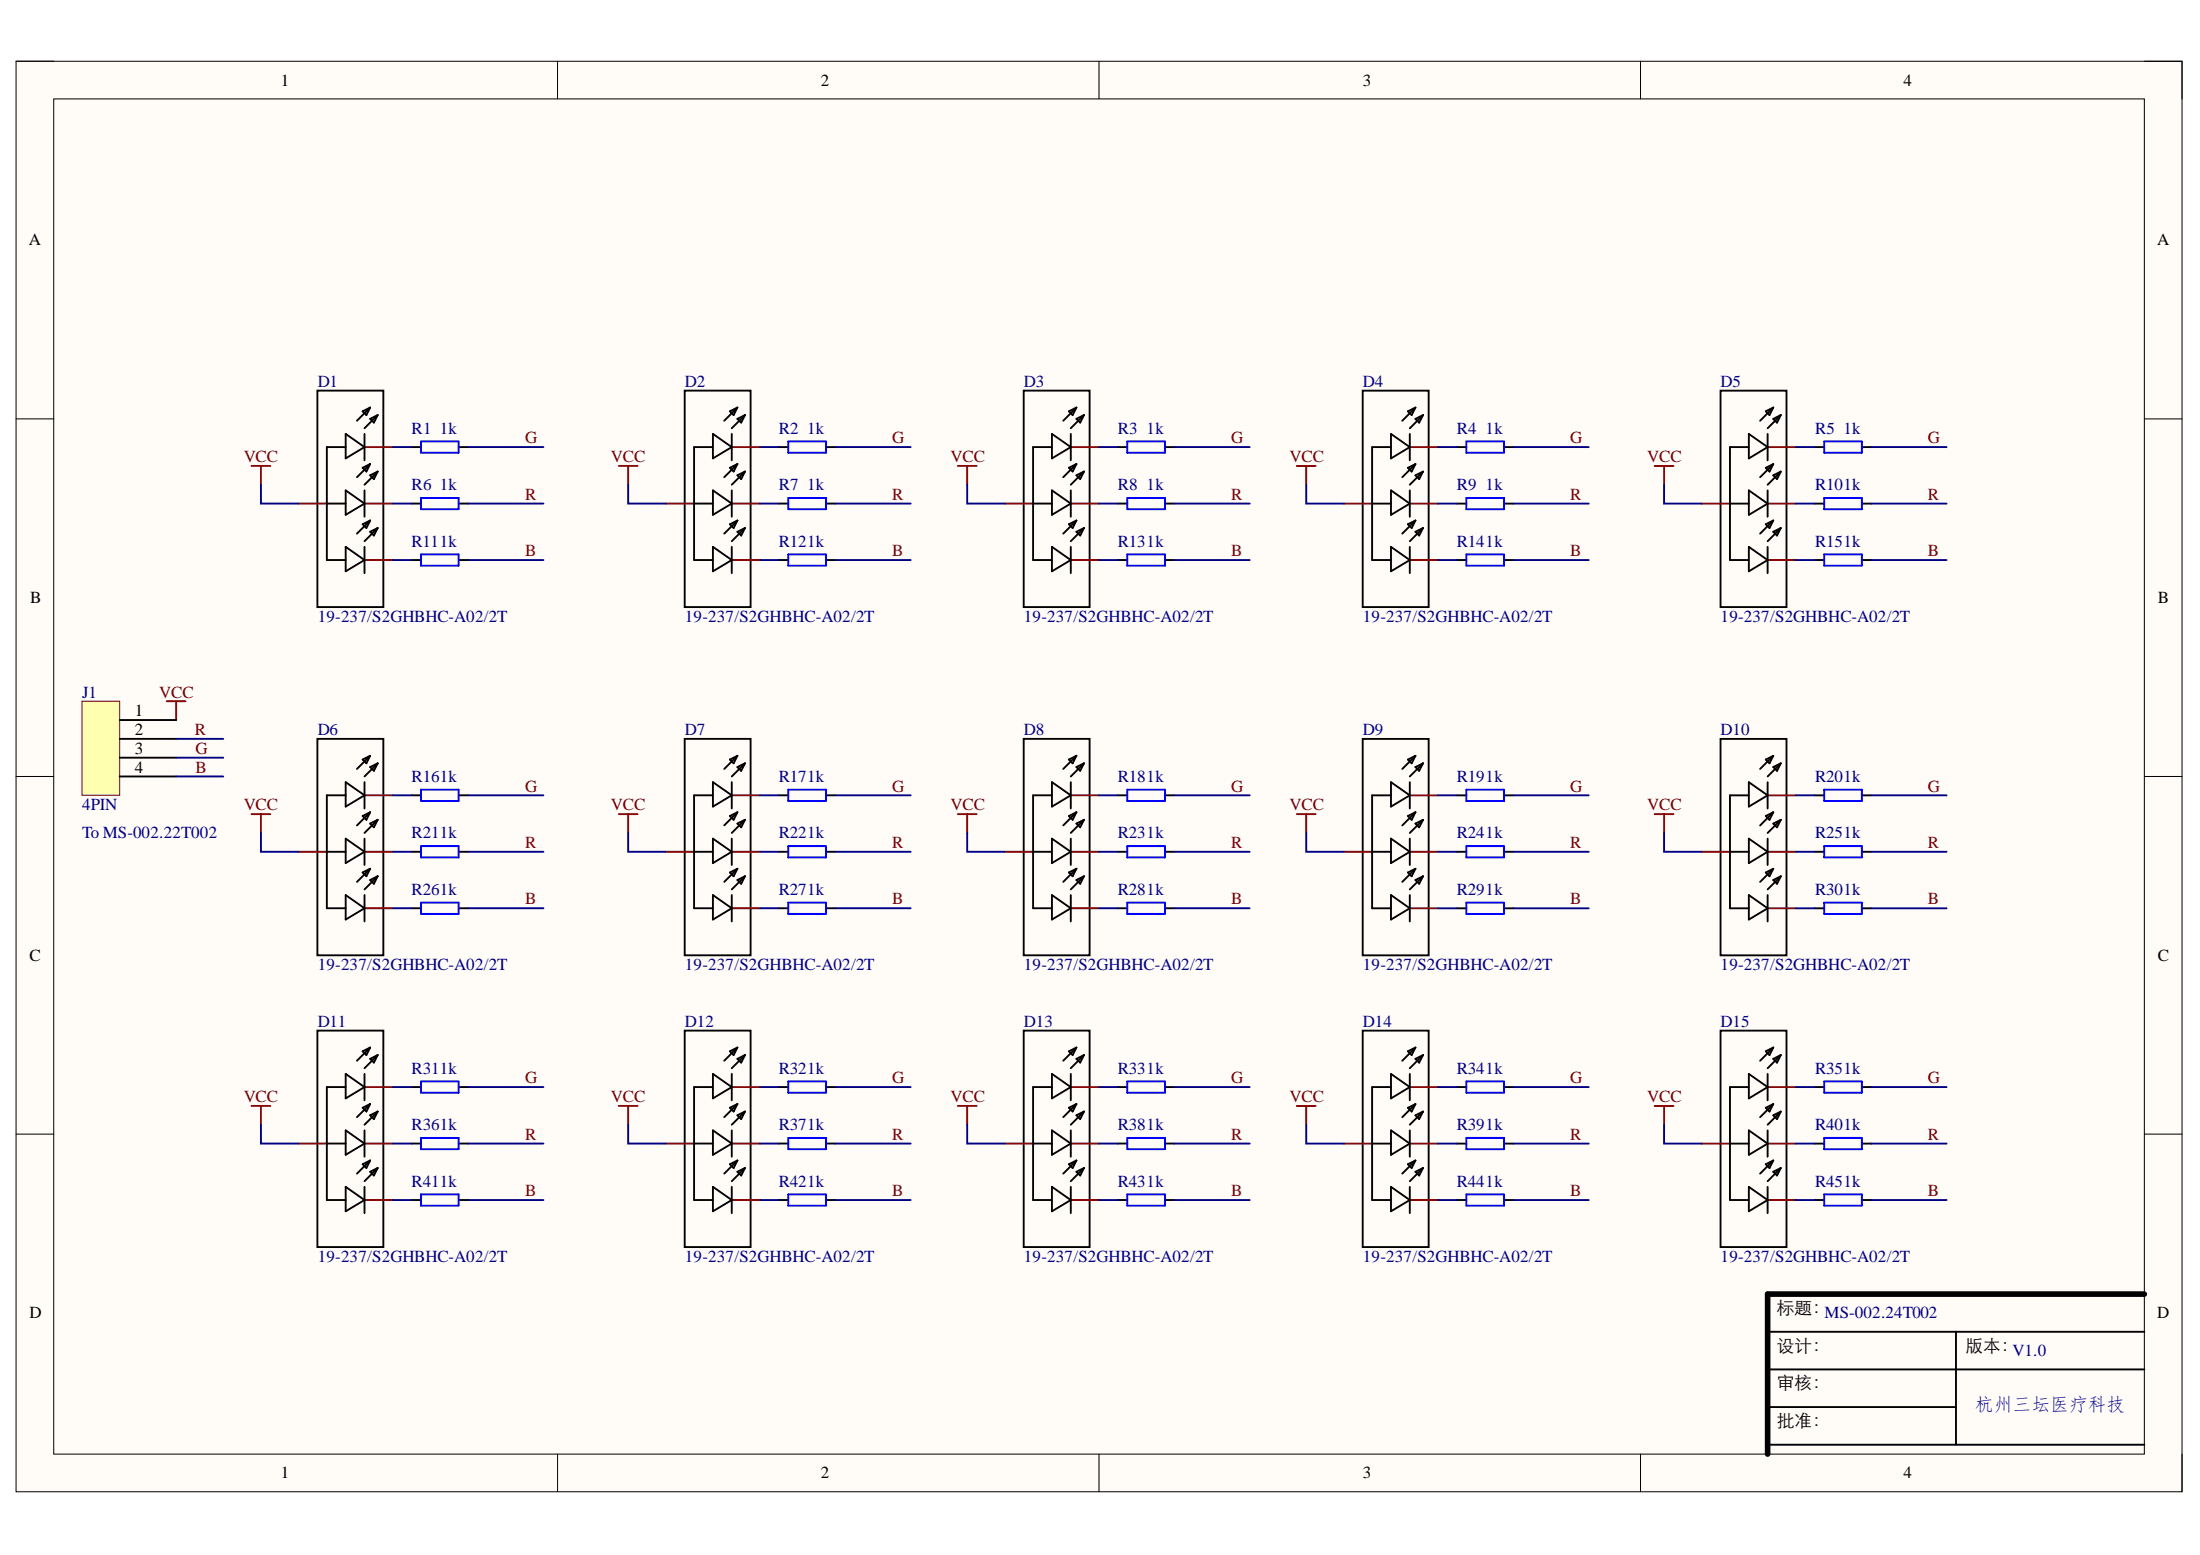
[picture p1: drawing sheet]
<svg xmlns="http://www.w3.org/2000/svg" width="297mm" height="210mm" viewBox="0 0 297 210" stroke-linecap="round" stroke-linejoin="round" font-family="sans-serif">
<path d="M2.2 8.3h292.4v193.1h-292.4z" fill-rule="evenodd" fill="#fffcf8"/>
<path d="M2.2 8.3h292.4v193.1h-292.4z" fill="none" stroke="#000" stroke-width=".14"/>
<path d="M7.3 13.4h282.2v182.9h-282.2z" fill-rule="evenodd" fill="#fffcf8"/>
<g fill="none" stroke="#000" stroke-width=".14">
<path d="M2.2 8.3h5.1M7.3 13.4h282.2v182.9h-282.2zM75.3 8.3v5M148.4 8.3v5M221.5 8.3v5.1M289.5 8.3h5.1v5.1M2.2 56.5h5.1M289.5 56.5h5.1M2.2 104.8h5.1M289.5 104.8h5.1M2.2 153.1h5.1M289.5 153.1h5.1"/>
<path d="M75.3 196.3v5.1M148.4 196.3v5.1M221.5 196.3v5.1M294.6 196.3v5.1"/>
</g>
<path d="M289.5 174.7h-50.8v21.6" fill="none" stroke="#000" stroke-width=".76"/>
<g fill="none" stroke="#000" stroke-width=".25">
<path d="M42.9 52.7h8.9v29.2h-8.9zM46.7 58.6l2.5 1.8-2.5 1.5zM49 55.5l1-.5-.5 1zM49.2 58.6v3.5M50 55l-1.8 1.8M50 56.5l1-.5-.5 1zM51 56l-1.8 1.8M44.1 68h2.6M46.7 60.4h-2.6v15.2h2.6M46.7 66.2l2.5 1.8-2.5 1.5zM46.7 73.8l2.5 1.8-2.5 1.5zM49 63.1l1-.5-.5 1.1z"/>
<path d="M49 70.8l1-.5-.5 1zM49.2 66.2v3.5M49.2 73.8v3.6M50 62.6l-1.8 1.8M50 64.2l1-.5-.5 1zM50 70.3l-1.8 1.7M50 71.8l1-.5-.5 1zM51 63.7l-1.8 1.7M51 71.3l-1.8 1.8M55.6 60.4h1.2M55.6 75.6h1.2M55.6 68h1.2"/>
<path d="M61.9 60.4h1.3M61.9 75.6h1.3M61.9 68h1.3M238.7 179.8h50.8M264.1 179.8v15.2M238.7 189.9h25.4M238.7 184.9h50.8M238.7 195h50.8"/>
</g>
<path d="M34 62.9h2.5M35.2 62.9v2.5M22.5 94.7h2.6M23.8 94.7v2.5" fill="none" stroke="#800000" stroke-width=".25"/>
<path d="M56.8 59.6h5.1v1.5h-5.1zM56.8 67.2h5.1v1.5h-5.1zM56.8 74.8h5.1v1.6h-5.1z" fill="none" stroke="#00f" stroke-width=".25"/>
<path d="M40.3 68h3.8M49.2 60.4h3.8M49.2 68h3.8M49.2 75.6h3.8" fill="none" stroke="#800" stroke-width=".25"/>
<path d="M11.1 94.7h5.1v12.7h-5.1z" fill-rule="evenodd" fill="#ffffb0"/>
<path d="M11.1 94.7h5.1v12.7h-5.1z" fill="none" stroke="#800000" stroke-width=".14"/>
<g fill="none" stroke="#000" stroke-width=".25">
<path d="M92.4 52.7h8.9v29.2h-8.9zM96.3 58.6l2.5 1.8-2.5 1.5zM98.5 55.5l1.1-.5-.5 1zM98.8 58.6v3.5M99.6 55l-1.8 1.8M99.6 56.5l1-.5-.5 1zM100.6 56l-1.8 1.8M138.2 52.7h8.9v29.2h-8.9zM142 58.6l2.6 1.8-2.6 1.5zM144.3 55.5l1-.5-.5 1zM144.6 58.6v3.5M145.3 55l-1.7 1.8"/>
<path d="M145.3 56.5l1.1-.5-.6 1zM146.4 56l-1.8 1.8M184 52.7h8.9v29.2h-8.9zM187.8 58.6l2.5 1.8-2.5 1.5zM190.1 55.5l1-.5-.5 1zM190.3 58.6v3.5M191.1 55l-1.8 1.8M191.1 56.5l1-.5-.5 1.1zM192.1 56l-1.8 1.8M232.3 52.7h8.9v29.2h-8.9zM236.1 58.6l2.6 1.8-2.6 1.5zM238.4 55.5l1-.5-.5 1z"/>
<path d="M238.7 58.6v3.5M239.4 55l-1.8 1.8M239.4 56.5l1-.5-.5 1.1zM240.4 56l-1.7 1.8M93.7 68h2.6M96.3 60.4h-2.6v15.2h2.6M96.3 66.2l2.5 1.8-2.5 1.5zM96.3 73.8l2.5 1.8-2.5 1.5zM98.5 63.1l1.1-.5-.5 1.1zM98.5 70.8l1.1-.5-.5 1zM98.8 66.2v3.5M98.8 73.8v3.6"/>
<path d="M99.6 62.6l-1.8 1.8M99.6 64.2l1-.5-.5 1zM99.6 70.3l-1.8 1.7M99.6 71.8l1-.5-.5 1zM100.6 63.7l-1.8 1.7M100.6 71.3l-1.8 1.8M105.2 60.4h1.2M105.2 75.6h1.2M105.2 68h1.2M111.5 60.4h1.3M111.5 75.6h1.3M111.5 68h1.3"/>
<path d="M139.5 68h2.5M142 60.4h-2.5v15.2h2.5M142 66.2l2.6 1.8-2.6 1.5zM142 73.8l2.6 1.8-2.6 1.5zM144.3 63.1l1-.5-.5 1.1zM144.3 70.8l1-.5-.5 1zM144.6 66.2v3.5M144.6 73.8v3.6M145.3 62.6l-1.7 1.8M145.3 64.2l1.1-.5-.6 1zM145.3 70.3l-1.7 1.7M145.3 71.8l1.1-.5-.6 1z"/>
<path d="M146.4 63.7l-1.8 1.7M146.4 71.3l-1.8 1.8M150.9 60.4h1.3M150.9 75.6h1.3M150.9 68h1.3M157.3 60.4h1.3M157.3 75.6h1.3M157.3 68h1.3M185.3 68h2.5M187.8 60.4h-2.5v15.2h2.5M187.8 66.2l2.5 1.8-2.5 1.5zM187.8 73.8l2.5 1.8-2.5 1.5z"/>
<path d="M190.1 63.2l1-.6-.5 1.1zM190.1 70.8l1-.5-.5 1zM190.3 66.2v3.6M190.3 73.8v3.6M191.1 62.6l-1.8 1.8M191.1 64.2l1-.5-.5 1zM191.1 70.3l-1.8 1.7M191.1 71.8l1-.5-.5 1zM192.1 63.7l-1.8 1.7M192.1 71.3l-1.8 1.8M196.7 60.4h1.3M196.7 75.6h1.3"/>
<path d="M196.7 68h1.3M203.1 60.4h1.2M203.1 75.6h1.2M203.1 68h1.2M233.6 68h2.5M236.1 60.4h-2.5v15.2h2.5M236.1 66.2l2.6 1.8-2.6 1.5zM236.1 73.8l2.6 1.8-2.6 1.5zM238.4 63.2l1-.6-.5 1.1zM238.4 70.8l1-.5-.5 1zM238.7 66.2v3.6M238.7 73.8v3.6"/>
<path d="M239.4 62.6l-1.8 1.8M239.4 64.2l1-.5-.5 1zM239.4 70.3l-1.8 1.7M239.4 71.8l1-.5-.5 1zM240.4 63.7l-1.7 1.7M240.4 71.3l-1.7 1.8M245 60.4h1.3M245 75.6h1.3M245 68h1.3M251.4 60.4h1.3M251.4 75.6h1.3M251.4 68h1.3"/>
<path d="M16.2 97.2h7.6M16.2 99.7h7.6M42.9 99.7h8.9v29.3h-8.9zM92.4 99.7h8.9v29.3h-8.9zM138.2 99.7h8.9v29.3h-8.9zM184 99.7h8.9v29.3h-8.9zM232.3 99.7h8.9v29.3h-8.9zM16.2 102.3h7.6M16.2 104.8h7.6M44.1 115h2.6M46.7 107.4h-2.6v15.2h2.6M46.7 105.6l2.5 1.8-2.5 1.5z"/>
<path d="M46.7 113.2l2.5 1.8-2.5 1.5zM49 102.5l1-.5-.5 1zM49 110.1l1-.5-.5 1.1zM49 117.8l1-.5-.5 1zM49.2 105.6v3.5M49.2 113.2v3.6M50 102l-1.8 1.8M50 103.5l1-.5-.5 1.1zM50 109.6l-1.8 1.8M50 111.2l1-.5-.5 1zM50 117.3l-1.8 1.7M50 118.8l1-.5-.5 1z"/>
<path d="M51 103l-1.8 1.8M51 110.7l-1.8 1.7M51 118.3l-1.8 1.8M55.6 107.4h1.2M55.6 115h1.2M61.9 107.4h1.3M61.9 115h1.3M93.7 115h2.6M96.3 105.6l2.5 1.8-2.5 1.5zM96.3 113.2l2.5 1.8-2.5 1.5zM96.3 107.4h-2.6v15.2h2.6M98.5 102.5l1.1-.5-.5 1z"/>
<path d="M98.5 110.1l1.1-.5-.5 1.1zM98.5 117.8l1.1-.5-.5 1zM98.8 105.6v3.5M98.8 113.2v3.6M99.6 102l-1.8 1.8M99.6 103.5l1-.5-.5 1.1zM99.6 109.6l-1.8 1.8M99.6 111.2l1-.5-.5 1zM99.6 117.3l-1.8 1.7M99.6 118.8l1-.5-.5 1zM100.6 103l-1.8 1.8M100.6 110.7l-1.8 1.7"/>
<path d="M100.6 118.3l-1.8 1.8M105.2 107.4h1.2M105.2 115h1.2M111.5 107.4h1.3M111.5 115h1.3M139.5 115h2.5M142 105.6l2.6 1.8-2.6 1.5zM142 113.2l2.6 1.8-2.6 1.5zM142 107.4h-2.5v15.2h2.5M144.3 102.5l1-.5-.5 1zM144.3 110.1l1-.5-.5 1.1zM144.3 117.8l1-.5-.5 1z"/>
<path d="M144.6 105.6v3.5M144.6 113.2v3.6M145.3 102l-1.7 1.8M145.3 103.5l1.1-.5-.6 1.1zM145.3 109.6l-1.7 1.8M145.3 111.2l1.1-.5-.6 1zM145.3 117.3l-1.7 1.7M145.3 118.8l1.1-.5-.6 1zM146.4 103l-1.8 1.8M146.4 110.7l-1.8 1.7M146.4 118.3l-1.8 1.8M150.9 107.4h1.3"/>
<path d="M150.9 115h1.3M157.3 107.4h1.3M157.3 115h1.3M185.3 115h2.5M187.8 105.6l2.5 1.8-2.5 1.5zM187.8 113.2l2.5 1.8-2.5 1.5zM187.8 107.4h-2.5v15.2h2.5M190.1 102.5l1-.5-.5 1zM190.1 110.1l1-.5-.5 1.1zM190.1 117.8l1-.5-.5 1zM190.3 105.6v3.5M190.3 113.2v3.6"/>
<path d="M191.1 102l-1.8 1.8M191.1 103.5l1-.5-.5 1.1zM191.1 109.6l-1.8 1.8M191.1 111.2l1-.5-.5 1zM191.1 117.3l-1.8 1.7M191.1 118.8l1-.5-.5 1zM192.1 103l-1.8 1.8M192.1 110.7l-1.8 1.7M192.1 118.3l-1.8 1.8M196.7 115h1.3M196.7 107.4h1.3M203.1 115h1.2"/>
<path d="M203.1 107.4h1.2M233.6 115h2.5M236.1 105.6l2.6 1.8-2.6 1.5zM236.1 113.2l2.6 1.8-2.6 1.5zM236.1 107.4h-2.5v15.2h2.5M238.4 102.5l1-.5-.5 1zM238.4 110.1l1-.5-.5 1.1zM238.4 117.8l1-.5-.5 1zM238.7 105.6v3.5M238.7 113.2v3.6M239.4 102l-1.8 1.8M239.4 103.5l1-.5-.5 1.1z"/>
<path d="M239.4 109.6l-1.8 1.8M239.4 111.2l1-.5-.5 1zM239.4 117.3l-1.8 1.7M239.4 118.8l1-.5-.5 1zM240.4 103l-1.7 1.8M240.4 110.7l-1.7 1.7M240.4 118.3l-1.7 1.8M245 115h1.3M245 107.4h1.3M251.4 115h1.3M251.4 107.4h1.3M42.9 139.1h8.9v29.2h-8.9z"/>
<path d="M46.7 120.8l2.5 1.8-2.5 1.5zM49.2 120.8v3.6M55.6 122.6h1.2M61.9 122.6h1.3M92.4 139.1h8.9v29.2h-8.9zM96.3 120.8l2.5 1.8-2.5 1.5zM98.8 120.8v3.6M105.2 122.6h1.2M111.5 122.6h1.3M138.2 139.1h8.9v29.2h-8.9zM142 120.8l2.6 1.8-2.6 1.5zM144.6 120.8v3.6"/>
<path d="M150.9 122.6h1.3M157.3 122.6h1.3M184 139.1h8.9v29.2h-8.9zM187.8 120.8l2.5 1.8-2.5 1.5zM190.3 120.8v3.6M196.7 122.6h1.3M203.1 122.6h1.2M232.3 139.1h8.9v29.2h-8.9zM236.1 120.8l2.6 1.8-2.6 1.5zM238.7 120.8v3.6M245 122.6h1.3M251.4 122.6h1.3"/>
<path d="M44.1 154.4h2.6M46.7 145l2.5 1.7-2.5 1.6zM46.7 152.6l2.5 1.8-2.5 1.5zM46.7 146.7h-2.6v15.3h2.6M49 141.9l1-.5-.5 1zM49 149.5l1-.5-.5 1zM49 157.2l1-.5-.5 1zM49.2 145v3.5M49.2 152.6v3.5M50 141.4l-1.8 1.8M50 142.9l1-.5-.5 1zM50 149l-1.8 1.8"/>
<path d="M50 150.5l1-.5-.5 1.1zM50 156.7l-1.8 1.7M50 158.2l1-.5-.5 1zM51 142.4l-1.8 1.8M51 150l-1.8 1.8M51 157.7l-1.8 1.7M55.6 146.7h1.2M55.6 154.4h1.2M61.9 146.7h1.3M61.9 154.4h1.3M93.7 154.4h2.6M96.3 145l2.5 1.7-2.5 1.6z"/>
<path d="M96.3 152.6l2.5 1.8-2.5 1.5zM96.3 146.7h-2.6v15.3h2.6M98.5 141.9l1.1-.5-.5 1zM98.5 149.5l1.1-.5-.5 1zM98.5 157.2l1.1-.5-.5 1zM98.8 145v3.5M98.8 152.6v3.5M99.6 141.4l-1.8 1.8M99.6 142.9l1-.5-.5 1zM99.6 149l-1.8 1.8M99.6 150.5l1-.5-.5 1.1zM99.6 156.7l-1.8 1.7"/>
<path d="M99.6 158.2l1-.5-.5 1zM100.6 142.4l-1.8 1.8M100.6 150l-1.8 1.8M100.6 157.7l-1.8 1.7M105.2 146.7h1.2M105.2 154.4h1.2M111.5 146.7h1.3M111.5 154.4h1.3M139.5 154.4h2.5M142 145l2.6 1.7-2.6 1.6zM142 152.6l2.6 1.8-2.6 1.5zM142 146.7h-2.5v15.3h2.5"/>
<path d="M144.3 141.9l1-.5-.5 1zM144.3 149.5l1-.5-.5 1zM144.3 157.2l1-.5-.5 1zM144.6 145v3.5M144.6 152.6v3.5M145.3 141.4l-1.7 1.8M145.3 142.9l1.1-.5-.6 1zM145.3 149l-1.7 1.8M145.3 150.5l1.1-.5-.6 1.1zM145.3 156.7l-1.7 1.7M145.3 158.2l1.1-.5-.6 1zM146.4 142.4l-1.8 1.8"/>
<path d="M146.4 150l-1.8 1.8M146.4 157.7l-1.8 1.7M150.9 146.7h1.3M150.9 154.4h1.3M157.3 146.7h1.3M157.3 154.4h1.3M185.3 154.4h2.5M187.8 145l2.5 1.7-2.5 1.6zM187.8 152.6l2.5 1.8-2.5 1.5zM187.8 146.7h-2.5v15.3h2.5M190.1 141.9l1-.5-.5 1zM190.1 149.5l1-.5-.5 1z"/>
<path d="M190.1 157.2l1-.5-.5 1zM190.3 145v3.5M190.3 152.6v3.5M191.1 141.4l-1.8 1.8M191.1 142.9l1-.5-.5 1zM191.1 149l-1.8 1.8M191.1 150.6l1-.6-.5 1.1zM191.1 156.7l-1.8 1.7M191.1 158.2l1-.5-.5 1zM192.1 142.4l-1.8 1.8M192.1 150l-1.8 1.8M192.1 157.7l-1.8 1.8"/>
<path d="M196.7 146.7h1.3M196.7 154.4h1.3M203.1 146.7h1.2M203.1 154.4h1.2M233.6 154.4h2.5M236.1 145l2.6 1.7-2.6 1.6zM236.1 152.6l2.6 1.8-2.6 1.5zM236.1 146.7h-2.5v15.3h2.5M238.4 141.9l1-.5-.5 1zM238.4 149.5l1-.5-.5 1zM238.4 157.2l1-.5-.5 1zM238.7 145v3.5"/>
<path d="M238.7 152.6v3.5M239.4 141.4l-1.8 1.8M239.4 142.9l1-.5-.5 1zM239.4 149l-1.8 1.8M239.4 150.6l1-.6-.5 1.1zM239.4 156.7l-1.8 1.7M239.4 158.2l1-.5-.5 1zM240.4 142.4l-1.7 1.8M240.4 150l-1.7 1.8M240.4 157.7l-1.7 1.8M245 146.7h1.3M245 154.4h1.3"/>
<path d="M251.4 146.7h1.3M251.4 154.4h1.3M46.7 160.2l2.5 1.8-2.5 1.5zM49.2 160.2v3.6M55.6 162h1.2M61.9 162h1.3M96.3 160.2l2.5 1.8-2.5 1.5zM98.8 160.2v3.6M105.2 162h1.2M111.5 162h1.3M142 160.2l2.6 1.8-2.6 1.5zM144.6 160.2v3.6"/>
<path d="M150.9 162h1.3M157.3 162h1.3M187.8 160.2l2.5 1.8-2.5 1.5zM190.3 160.2v3.6M196.7 162h1.3M203.1 162h1.2M236.1 160.2l2.6 1.8-2.6 1.5zM238.7 160.2v3.6M245 162h1.3M251.4 162h1.3"/>
</g>
<g fill="none" stroke="#800000" stroke-width=".25">
<path d="M83.5 62.9h2.6M84.8 62.9v2.5M129.3 62.9h2.6M130.6 62.9v2.5M175.1 62.9h2.5M176.4 62.9v2.5M223.4 62.9h2.6M224.7 62.9v2.5M34 109.9h2.5M35.2 109.9v2.5M83.5 109.9h2.6M84.8 109.9v2.5"/>
<path d="M129.3 109.9h2.6M130.6 109.9v2.5M175.1 109.9h2.5M176.4 109.9v2.5M223.4 109.9h2.6M224.7 109.9v2.5M34 149.3h2.5M35.2 149.3v2.5M83.5 149.3h2.6M84.8 149.3v2.5M129.3 149.3h2.6M130.6 149.3v2.5"/>
<path d="M175.1 149.3h2.5M176.4 149.3v2.5M223.4 149.3h2.6M224.7 149.3v2.5"/>
</g>
<g fill="none" stroke="#00f" stroke-width=".25">
<path d="M106.4 59.6h5.1v1.5h-5.1zM152.2 59.6h5.1v1.5h-5.1zM198 59.6h5.1v1.5h-5.1zM246.3 59.6h5.1v1.5h-5.1zM106.4 67.2h5.1v1.5h-5.1zM106.4 74.8h5.1v1.6h-5.1zM152.2 67.2h5.1v1.5h-5.1zM152.2 74.8h5.1v1.6h-5.1zM198 67.2h5.1v1.5h-5.1zM198 74.8h5.1v1.6h-5.1zM246.3 67.2h5.1v1.5h-5.1zM246.3 74.8h5.1v1.6h-5.1z"/>
<path d="M56.8 106.6h5.1v1.5h-5.1zM56.8 114.2h5.1v1.5h-5.1zM106.4 106.6h5.1v1.5h-5.1zM106.4 114.2h5.1v1.5h-5.1zM152.2 106.6h5.1v1.5h-5.1zM152.2 114.2h5.1v1.5h-5.1zM198 106.6h5.1v1.5h-5.1zM198 114.2h5.1v1.5h-5.1zM246.3 106.6h5.1v1.5h-5.1zM246.3 114.2h5.1v1.5h-5.1zM56.8 121.8h5.1v1.6h-5.1zM106.4 121.8h5.1v1.6h-5.1z"/>
<path d="M152.2 121.8h5.1v1.6h-5.1zM198 121.8h5.1v1.6h-5.1zM246.3 121.8h5.1v1.6h-5.1zM56.8 146h5.1v1.5h-5.1zM56.8 153.6h5.1v1.5h-5.1zM106.4 146h5.1v1.5h-5.1zM106.4 153.6h5.1v1.5h-5.1zM152.2 146h5.1v1.5h-5.1zM152.2 153.6h5.1v1.5h-5.1zM198 146h5.1v1.5h-5.1zM198 153.6h5.1v1.5h-5.1zM246.3 146h5.1v1.5h-5.1z"/>
<path d="M246.3 153.6h5.1v1.5h-5.1zM56.8 161.2h5.1v1.5h-5.1zM106.4 161.2h5.1v1.5h-5.1zM152.2 161.2h5.1v1.5h-5.1zM198 161.2h5.1v1.5h-5.1zM246.3 161.2h5.1v1.5h-5.1z"/>
</g>
<g fill="none" stroke="#800" stroke-width=".25">
<path d="M89.9 68h3.8M98.8 60.4h3.8M98.8 68h3.8M98.8 75.6h3.8M135.7 68h3.8M144.6 60.4h3.8M144.6 68h3.8M144.6 75.6h3.8M181.5 68h3.8M190.3 60.4h3.9M190.3 68h3.9M190.3 75.6h3.9"/>
<path d="M229.8 68h3.8M238.7 60.4h3.8M238.7 68h3.8M238.7 75.6h3.8M40.3 115h3.8M49.2 107.4h3.8M49.2 115h3.8M89.9 115h3.8M98.8 107.4h3.8M98.8 115h3.8M135.7 115h3.8M144.6 107.4h3.8"/>
<path d="M144.6 115h3.8M181.5 115h3.8M190.3 115h3.9M190.3 107.4h3.9M229.8 115h3.8M238.7 115h3.8M238.7 107.4h3.8M49.2 122.6h3.8M98.8 122.6h3.8M144.6 122.6h3.8M190.3 122.6h3.9M238.7 122.6h3.8"/>
<path d="M40.3 154.4h3.8M49.2 146.7h3.8M49.2 154.4h3.8M89.9 154.4h3.8M98.8 146.7h3.8M98.8 154.4h3.8M135.7 154.4h3.8M144.6 146.7h3.8M144.6 154.4h3.8M181.5 154.4h3.8M190.3 146.7h3.9M190.3 154.4h3.9"/>
<path d="M229.8 154.4h3.8M238.7 146.7h3.8M238.7 154.4h3.8M49.2 162h3.8M98.8 162h3.8M144.6 162h3.8M190.3 162h3.9M238.7 162h3.8"/>
</g>
<g fill="none" stroke="#000080" stroke-width=".25">
<path d="M35.2 65.4v2.6h5.1M53 68h2.6M53 75.6h2.6M53 60.4h2.6M63.2 68h10.2M63.2 75.6h10.2M63.2 60.4h10.2M84.8 65.4v2.6h5.1M102.6 68h2.6M102.6 75.6h2.6M102.6 60.4h2.6M112.8 68h10.2"/>
<path d="M112.8 75.6h10.2M112.8 60.4h10.2M130.6 65.4v2.6h5.1M148.4 68h2.5M148.4 75.6h2.5M148.4 60.4h2.5M158.6 68h10.1M158.6 75.6h10.1M158.6 60.4h10.1M176.4 65.4v2.6h5.1M194.2 68h2.5M194.2 75.6h2.5"/>
<path d="M194.2 60.4h2.5M204.3 68h10.2M204.3 75.6h10.2M204.3 60.4h10.2M224.7 65.4v2.6h5.1M242.5 68h2.5M242.5 75.6h2.5M242.5 60.4h2.5M252.7 68h10.1M252.7 75.6h10.1M252.7 60.4h10.1M23.8 99.7h6.3"/>
<path d="M23.8 104.8h6.3M23.8 102.3h6.3M35.2 112.4v2.6h5.1M53 115h2.6M53 107.4h2.6M63.2 115h10.2M63.2 107.4h10.2M84.8 112.4v2.6h5.1M102.6 115h2.6M102.6 107.4h2.6M112.8 115h10.2M112.8 107.4h10.2"/>
<path d="M130.6 112.4v2.6h5.1M148.4 115h2.5M148.4 107.4h2.5M158.6 115h10.1M158.6 107.4h10.1M176.4 112.4v2.6h5.1M194.2 115h2.5M194.2 107.4h2.5M204.3 115h10.2M204.3 107.4h10.2M224.7 112.4v2.6h5.1M242.5 115h2.5"/>
<path d="M242.5 107.4h2.5M252.7 115h10.1M252.7 107.4h10.1M53 122.6h2.6M63.2 122.6h10.2M102.6 122.6h2.6M112.8 122.6h10.2M148.4 122.6h2.5M158.6 122.6h10.1M194.2 122.6h2.5M204.3 122.6h10.2M242.5 122.6h2.5"/>
<path d="M252.7 122.6h10.1M35.2 151.8v2.6h5.1M53 154.4h2.6M53 146.7h2.6M63.2 154.4h10.2M63.2 146.7h10.2M84.8 151.8v2.6h5.1M102.6 154.4h2.6M102.6 146.7h2.6M112.8 154.4h10.2M112.8 146.7h10.2M130.6 151.8v2.6h5.1"/>
<path d="M148.4 154.4h2.5M148.4 146.7h2.5M158.6 154.4h10.1M158.6 146.7h10.1M176.4 151.8v2.6h5.1M194.2 154.4h2.5M194.2 146.7h2.5M204.3 154.4h10.2M204.3 146.7h10.2M224.7 151.8v2.6h5.1M242.5 154.4h2.5M242.5 146.7h2.5"/>
<path d="M252.7 154.4h10.1M252.7 146.7h10.1M53 162h2.6M63.2 162h10.2M102.6 162h2.6M112.8 162h10.2M148.4 162h2.5M158.6 162h10.1M194.2 162h2.5M204.3 162h10.2M242.5 162h2.5M252.7 162h10.1"/>
</g>
<text font-size="2.5" fill="#000080" x="266.7" y="190.5">杭州三坛医疗科技</text>
<g font-size="2.4">
<text x="239.9" y="177.3">标题：</text>
<text x="239.9" y="182.3">设计：</text>
<text x="265.4" y="182.3">版本：</text>
<text x="239.9" y="187.4">审核：</text>
<text x="239.9" y="192.6">批准：</text>
</g>
<g font-size="2.3">
<text x="37.9" y="11.6">1</text>
<text x="110.8" y="11.6">2</text>
<text x="184" y="11.6">3</text>
<text x="257" y="11.6">4</text>
<text x="3.9" y="33.1">A</text>
<text x="291.3" y="33.1">A</text>
<text x="4.1" y="81.4">B</text>
<text x="291.4" y="81.4">B</text>
<text x="18.2" y="96.7">1</text>
<text x="18.2" y="99.2">2</text>
<text x="18.2" y="101.8">3</text>
<text x="18.2" y="104.3">4</text>
<text x="4" y="129.7">C</text>
<text x="291.4" y="129.7">C</text>
<text x="4" y="177.9">D</text>
<text x="291.3" y="177.9">D</text>
<text x="37.9" y="199.6">1</text>
<text x="110.8" y="199.6">2</text>
<text x="184" y="199.6">3</text>
<text x="257" y="199.6">4</text>
</g>
<g font-size="2.3" fill="#000080">
<text x="42.9" y="52.2">D1</text>
<text x="92.5" y="52.2">D2</text>
<text x="138.2" y="52.2">D3</text>
<text x="184" y="52.2">D4</text>
<text x="232.3" y="52.2">D5</text>
<text x="55.6" y="58.6">R1</text>
<text x="59.4" y="58.6">1k</text>
<text x="105.2" y="58.6">R2</text>
<text x="109" y="58.6">1k</text>
<text x="150.9" y="58.6">R3</text>
<text x="154.8" y="58.6">1k</text>
<text x="196.7" y="58.6">R4</text>
<text x="200.6" y="58.6">1k</text>
<text x="245.1" y="58.6">R5</text>
<text x="248.9" y="58.6">1k</text>
<text x="55.6" y="66.2">R6</text>
<text x="59.4" y="66.2">1k</text>
<text x="105.2" y="66.2">R7</text>
<text x="109" y="66.2">1k</text>
<text x="150.9" y="66.2">R8</text>
<text x="154.8" y="66.2">1k</text>
<text x="196.7" y="66.2">R9</text>
<text x="200.6" y="66.2">1k</text>
<text x="245.1" y="66.2">R101k</text>
<text x="55.6" y="73.8">R111k</text>
<text x="105.2" y="73.8">R121k</text>
<text x="150.9" y="73.8">R131k</text>
<text x="196.7" y="73.8">R141k</text>
<text x="245.1" y="73.8">R151k</text>
<text x="42.9" y="83.9">19-237/S2GHBHC-A02/2T</text>
<text x="92.5" y="83.9">19-237/S2GHBHC-A02/2T</text>
<text x="138.2" y="83.9">19-237/S2GHBHC-A02/2T</text>
<text x="184" y="83.9">19-237/S2GHBHC-A02/2T</text>
<text x="232.3" y="83.9">19-237/S2GHBHC-A02/2T</text>
<text x="11.1" y="94.2">J1</text>
<text x="42.9" y="99.2">D6</text>
<text x="92.5" y="99.2">D7</text>
<text x="138.2" y="99.2">D8</text>
<text x="184" y="99.2">D9</text>
<text x="232.3" y="99.2">D10</text>
<text x="55.6" y="105.6">R161k</text>
<text x="105.2" y="105.6">R171k</text>
<text x="150.9" y="105.6">R181k</text>
<text x="196.7" y="105.6">R191k</text>
<text x="245.1" y="105.6">R201k</text>
<text x="11.1" y="109.4">4PIN</text>
<text x="11.1" y="113.2">To MS-002.22T002</text>
<text x="55.6" y="113.2">R211k</text>
<text x="105.2" y="113.2">R221k</text>
<text x="150.9" y="113.2">R231k</text>
<text x="196.7" y="113.2">R241k</text>
<text x="245.1" y="113.2">R251k</text>
<text x="55.6" y="120.8">R261k</text>
<text x="105.2" y="120.8">R271k</text>
<text x="150.9" y="120.8">R281k</text>
<text x="196.7" y="120.8">R291k</text>
<text x="245.1" y="120.8">R301k</text>
<text x="42.9" y="130.9">19-237/S2GHBHC-A02/2T</text>
<text x="92.5" y="130.9">19-237/S2GHBHC-A02/2T</text>
<text x="138.2" y="130.9">19-237/S2GHBHC-A02/2T</text>
<text x="184" y="130.9">19-237/S2GHBHC-A02/2T</text>
<text x="232.3" y="130.9">19-237/S2GHBHC-A02/2T</text>
<text x="42.9" y="138.6">D11</text>
<text x="92.5" y="138.6">D12</text>
<text x="138.2" y="138.6">D13</text>
<text x="184" y="138.6">D14</text>
<text x="232.3" y="138.6">D15</text>
<text x="55.6" y="145">R311k</text>
<text x="105.2" y="145">R321k</text>
<text x="150.9" y="145">R331k</text>
<text x="196.7" y="145">R341k</text>
<text x="245.1" y="145">R351k</text>
<text x="55.6" y="152.6">R361k</text>
<text x="105.2" y="152.6">R371k</text>
<text x="150.9" y="152.6">R381k</text>
<text x="196.7" y="152.6">R391k</text>
<text x="245.1" y="152.6">R401k</text>
<text x="55.6" y="160.2">R411k</text>
<text x="105.2" y="160.2">R421k</text>
<text x="150.9" y="160.2">R431k</text>
<text x="196.7" y="160.2">R441k</text>
<text x="245.1" y="160.2">R451k</text>
<text x="42.9" y="170.3">19-237/S2GHBHC-A02/2T</text>
<text x="92.5" y="170.3">19-237/S2GHBHC-A02/2T</text>
<text x="138.2" y="170.3">19-237/S2GHBHC-A02/2T</text>
<text x="184" y="170.3">19-237/S2GHBHC-A02/2T</text>
<text x="232.3" y="170.3">19-237/S2GHBHC-A02/2T</text>
<text x="246.3" y="177.9">MS-002.24T002</text>
<text x="271.7" y="183.1">V1.0</text>
</g>
<g font-size="2.3" fill="#800000">
<text x="70.9" y="59.8">G</text>
<text x="120.5" y="59.8">G</text>
<text x="166.2" y="59.8">G</text>
<text x="212" y="59.8">G</text>
<text x="260.3" y="59.8">G</text>
<text x="32.9" y="62.4">VCC</text>
<text x="82.5" y="62.4">VCC</text>
<text x="128.3" y="62.4">VCC</text>
<text x="174.1" y="62.4">VCC</text>
<text x="222.4" y="62.4">VCC</text>
<text x="70.9" y="67.5">R</text>
<text x="120.5" y="67.5">R</text>
<text x="166.2" y="67.5">R</text>
<text x="212" y="67.5">R</text>
<text x="260.3" y="67.5">R</text>
<text x="70.9" y="75.1">B</text>
<text x="120.5" y="75.1">B</text>
<text x="166.2" y="75.1">B</text>
<text x="212" y="75.1">B</text>
<text x="260.3" y="75.1">B</text>
<text x="21.5" y="94.2">VCC</text>
<text x="26.3" y="99.2">R</text>
<text x="26.4" y="101.8">G</text>
<text x="26.4" y="104.3">B</text>
<text x="70.9" y="106.8">G</text>
<text x="120.5" y="106.8">G</text>
<text x="166.2" y="106.8">G</text>
<text x="212" y="106.8">G</text>
<text x="260.3" y="106.8">G</text>
<text x="32.9" y="109.4">VCC</text>
<text x="82.5" y="109.4">VCC</text>
<text x="128.3" y="109.4">VCC</text>
<text x="174.1" y="109.4">VCC</text>
<text x="222.4" y="109.4">VCC</text>
<text x="70.9" y="114.4">R</text>
<text x="120.5" y="114.4">R</text>
<text x="166.2" y="114.4">R</text>
<text x="212" y="114.4">R</text>
<text x="260.3" y="114.4">R</text>
<text x="70.9" y="122.1">B</text>
<text x="120.5" y="122.1">B</text>
<text x="166.2" y="122.1">B</text>
<text x="212" y="122.1">B</text>
<text x="260.3" y="122.1">B</text>
<text x="32.9" y="148.8">VCC</text>
<text x="70.9" y="146.2">G</text>
<text x="82.5" y="148.8">VCC</text>
<text x="120.5" y="146.2">G</text>
<text x="128.3" y="148.8">VCC</text>
<text x="166.2" y="146.2">G</text>
<text x="174.1" y="148.8">VCC</text>
<text x="212" y="146.2">G</text>
<text x="222.4" y="148.8">VCC</text>
<text x="260.3" y="146.2">G</text>
<text x="70.9" y="153.8">R</text>
<text x="120.5" y="153.8">R</text>
<text x="166.2" y="153.8">R</text>
<text x="212" y="153.8">R</text>
<text x="260.3" y="153.8">R</text>
<text x="70.9" y="161.4">B</text>
<text x="120.5" y="161.4">B</text>
<text x="166.2" y="161.4">B</text>
<text x="212" y="161.4">B</text>
<text x="260.3" y="161.4">B</text>
</g>
</svg>
